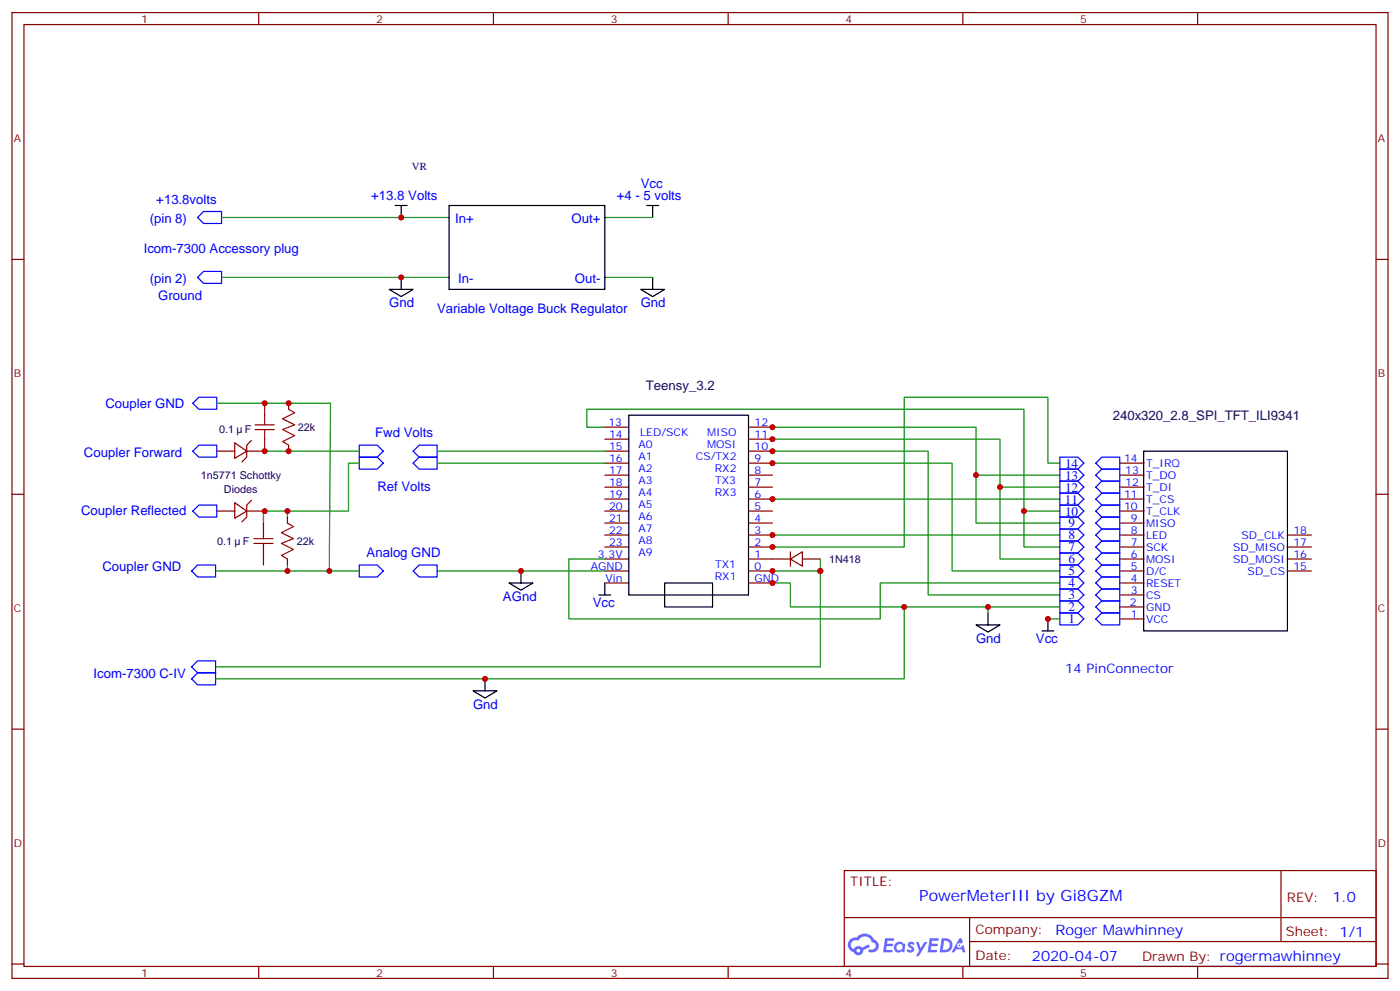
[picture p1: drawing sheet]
<svg xmlns="http://www.w3.org/2000/svg" width="412mm" height="292mm" viewBox="0 0 412 292" stroke-linecap="round" stroke-linejoin="round" font-family="sans-serif">
<g fill="none" stroke="#870000" stroke-width=".35">
<path d="M3.5 3.7h405.4v284.3h-405.4zM7.1 7.2h398.2v277.3h-398.2zM76.2 3.7v3.5M145.3 3.7v3.5M214.5 3.7v3.5M283.6 3.7v3.5M352.8 3.7v3.5M3.5 76.4h3.6M405.3 76.4h3.6M3.5 145.5h3.6M405.3 145.5h3.6M3.5 214.7h3.6"/>
<path d="M405.3 214.7h3.6M248.7 256.3h156.6v28.2h-156.6zM377.3 256.3v20.9M248.7 270.1h156.5M285.6 277.2h119.6M285.6 270.1v14.2M3.5 283.8h3.6M76.2 284.5v3.5M145.3 284.5v3.5M214.5 284.5v3.5M283.6 284.5v3.5M352.8 284.5v3.5"/>
<path d="M405.3 283.8h3.6"/>
</g>
<g fill="#5487ff">
<path d="M267.7 277.5a1.22 1.22 0 0 1 1.7 .2l-.4 .6a.47 .47 0 0 0-.3-.4 .47 .47 0 0 0-.5 .2l.1 .2a1.14 1.14 0 0 1 .8 1.8 1.14 1.14 0 0 1-1.9 0l-.2-.2 .5-.6 .7 .5a.29 .29 0 0 0 .3-.3 .29 .29 0 0 0-.2-.3 1.04 1.04 0 0 1-.6-1.7z"/>
<path d="M260.7 276.2h2.4l.3 .2-.2 .5-1.8 .1-.1 .8h1.5l.3 .4-.3 .4h-1.6l-.2 1.1h1.7l.2 .3-.2 .3-2.6 .1z"/>
<path d="M273.8 276.2h2.4l.3 .2-.1 .5-1.8 .1-.2 .8h1.6l.3 .4-.4 .4-1.6-.1-.1 1.1 1.7 .1 .2 .3-.2 .3-2.6 .1z"/>
<path d="M282.6 276.2h.7l.3 1.3-.6 .3a.69 .69 0 0 0-1 .3 .69 .69 0 0 0 .4 .9 .69 .69 0 0 0 .9-.6l.5-.2 .6 2.2h-.8l-.2-.9h-1.8l-.5 .9h-.8z"/>
<path d="M269.8 277.3h.8l.6 1.8 1.1-1.8h.9l-2.6 4.2h-.8l.9-1.5z"/>
<path d="M277.4 276.2l-.6 4.2h1.3a2.11 2.11 0 0 0 2.5-2.1 2.11 2.11 0 0 0-2.5-2.1zM278.1 277a1.39 1.39 0 0 1 1.7 1.4 1.39 1.39 0 0 1-1.8 1.2h-.3z"/>
<path d="M263.7 277.8a1.54 1.54 0 0 0-.1 2.2 1.54 1.54 0 0 0 2.2 .1l.6 .3 .3-2.3-.2-.3h-.4a1.49 1.49 0 0 0-2.4 0zM264 278.8a.94 .94 0 0 1 1.8 0 .94 .94 0 0 1-1.8 0z"/>
<path d="M250.4 276.6a2.18 2.18 0 0 0 1.1 3.7 1.44 1.44 0 0 0 1.6 .9 1.44 1.44 0 0 0 1.2-1.4l2-1.1-.5-.7-1.9 1a1.47 1.47 0 0 0-2.4 .4 1.39 1.39 0 0 1-.7-1.9 1.39 1.39 0 0 1 2-.5 2.12 2.12 0 0 1 2.2-1.3 2.12 2.12 0 0 1 1.9 1.7 1.14 1.14 0 0 1 1.1 1.4 1.14 1.14 0 0 1-1.7 .7 .43 .43 0 0 0-.5 .4 .43 .43 0 0 0 .4 .5 1.98 1.98 0 0 0 2.5-1.2 1.98 1.98 0 0 0-1.2-2.6 3.1 3.1 0 0 0-5.3-.6l-.9 .1zM252.3 279.9a.55 .55 0 0 1 1.1 0 .55 .55 0 0 1-1.1 0z"/>
<circle cx="282.6" cy="278.3" r=".26"/>
</g>
<g fill="none" stroke="#870000" stroke-width=".35">
<path d="M78 118.7v3.5M85 118.7v1.8M63.9 132.8h5.2M69.1 130.4l3.6 2.4-3.6 2.1zM74.1 129.6l-1.4 1.5v3.5l-1.4 1.4M78 129.3v3.5h-5.3M85 131.1v1.7M177.8 125.8h7.1M178.2 139.9h7M178.2 136.3h7M178.2 132.8h7M178.2 129.3h7"/>
<path d="M220.5 139.9h7M220.5 136.3h7M220.5 132.8h7M220.5 129.3h7M220.5 125.8h7M329.8 139.9h7.1M329.8 136.3h7.1M63.9 150.5h5.2M69.1 148l3.6 2.5-3.6 2.1zM72.7 150.5h5.3M74.1 147.3l-1.4 1.4v3.5l-1.4 1.4M77.6 152.2v3.6"/>
<path d="M84.7 152.2v1.8M178.2 157.5h7M178.2 154h7M178.2 150.5h7M178.2 146.9h7M178.2 143.4h7M220.5 157.5h7M220.5 154h7M220.5 150.5h7M220.5 146.9h7M220.5 143.4h7M329.8 157.5h7.1"/>
<path d="M329.8 154h7.1M329.8 150.5h7.1M329.8 146.9h7.1M329.8 143.4h7.1M379.2 157.5h7.1M77.6 162.8v3.5M84.7 164.6v1.7M178.2 164.6h7M178.2 161h7M178.2 171.6h7M178.2 168.1h7M220.5 164.6h12.3"/>
<path d="M220.5 161h7M220.5 171.6h7M220.5 168.1h7M232.8 164.6l3.6-2.1v4.2zM232.8 162.5v4.2M236.4 164.6h5.3M329.8 164.6h7.1M329.8 161h7.1M329.8 171.6h7.1M329.8 168.1h7.1M329.8 178.7h7.1M329.8 175.2h7.1"/>
<path d="M379.2 164.6h7.1M379.2 161h7.1M379.2 168.1h7.1M329.8 182.2h7.1"/>
</g>
<g fill="none" stroke="#000" stroke-width=".35">
<path d="M116.4 60.5h3.5M118.2 60.5v3.5M132.3 60.5h45.9v24.7h-45.9zM190.5 60.5h3.5M192.3 60.5v3.5M114.7 85.2h7l-3.5 2.1zM118.2 81.7v3.5M188.7 85.2h7.1l-3.5 2.1zM192.3 81.7v3.5M185.2 122.2h35.3v53h-35.3zM336.9 132.8h42.3v52.9h-42.3zM149.9 171.6h7.1l-3.5 2.1z"/>
<path d="M153.5 168.1v3.5M176.4 175.2h3.5M178.2 171.6v3.6M195.8 171.6h14.1v7.1h-14.1zM142.9 199.8v3.6M287.5 184h7.1l-3.6 2.1zM291 180.4v3.6M306.9 185.7h3.5M308.7 182.2v3.5M139.3 203.4h7.1l-3.5 2.1z"/>
</g>
<g fill="none" stroke="#008700" stroke-width=".35">
<path d="M65.3 64h67M178.2 64h14.1M65.3 81.7h67M178.2 81.7h14.1M63.9 118.7h33.5l-.4 49.4M78 132.8h27.8M105.8 136.3h-3.1v14.2h-25.1v3.5M128.8 132.8h49.4M128.8 136.3h49.4M177.8 125.8h-4.9v-5.3h128.7v30M227.5 125.8h60v14.1M227.5 129.3h67.1v14.1"/>
<path d="M227.5 136.3h53v31.8h31.7M227.5 132.8h45.9v42.4h38.8M312.2 136.3h-3.5v-19.4h-42.4v44.1h-38.8M312.2 139.9h-24.7v14.1h24.7M84.7 150.5v1.7M227.5 157.5h84.7M227.5 146.9h84.7M312.2 143.4h-17.6v21.2h17.6M312.2 150.5h-10.6v10.5h10.6M63.5 168.1h42.3M84.7 166.3v1.8M128.8 168.1h49.4"/>
<path d="M178.2 164.6h-10.6v17.6h91.7v-10.6h52.9M227.5 171.6h5.3v7.1h58.2M227.5 168.1h14.2M241.7 164.6v31.7h-178.2M266.3 178.7v21.1h-202.8M312.2 178.7h-21.2v1.7M308.7 182.2h3.5"/>
</g>
<g fill="none" stroke="#00f" stroke-width=".35">
<path d="M60 62.3h5.3v3.5h-5.3l-1.8-1.8zM60 79.9h5.3v3.5h-5.3l-1.8-1.7zM58.6 116.9h5.3v3.6h-5.3l-1.8-1.8zM58.6 131.1h5.3v3.5h-5.3l-1.8-1.8zM105.8 134.6h5.3l1.8 1.7-1.8 1.8h-5.3zM105.8 131.1h5.3l1.8 1.7-1.8 1.8h-5.3zM123.5 131.1h5.3v3.5h-5.3l-1.8-1.8zM123.5 134.6h5.3v3.5h-5.3l-1.8-1.8zM312.2 138.1h5.3l1.8 1.8-1.8 1.7h-5.3zM312.2 134.6h5.3l1.8 1.7-1.8 1.8h-5.3zM322.8 136.3l1.8-1.7h5.2v3.5h-5.2zM322.8 139.9l1.8-1.8h5.2v3.5h-5.2z"/>
<path d="M58.6 148.7h5.3v3.5h-5.3l-1.8-1.7zM312.2 159.3h5.3l1.8 1.7-1.8 1.8h-5.3zM312.2 155.8h5.3l1.8 1.7-1.8 1.8h-5.3zM312.2 152.2h5.3l1.8 1.8-1.8 1.8h-5.3zM312.2 148.7h5.3l1.8 1.8-1.8 1.7h-5.3zM312.2 145.2h5.3l1.8 1.7-1.8 1.8h-5.3zM312.2 141.6h5.3l1.8 1.8-1.8 1.8h-5.3zM322.8 146.9l1.8-1.7h5.2v3.5h-5.2zM322.8 154l1.8-1.8h5.2v3.6h-5.2zM324.6 141.6h5.2v3.6h-5.2l-1.8-1.8zM324.6 148.7h5.2v3.5h-5.2l-1.8-1.7zM324.6 155.8h5.2v3.5h-5.2l-1.8-1.8z"/>
<path d="M58.2 166.3h5.3v3.6h-5.3l-1.8-1.8zM105.8 166.3h5.3l1.8 1.8-1.8 1.8h-5.3zM123.5 166.3h5.3v3.6h-5.3l-1.8-1.8zM312.2 176.9h5.3l1.8 1.8-1.8 1.7h-5.3zM312.2 173.4h5.3l1.8 1.8-1.8 1.7h-5.3zM312.2 169.9h5.3l1.8 1.7-1.8 1.8h-5.3zM312.2 166.3h5.3l1.8 1.8-1.8 1.8h-5.3zM312.2 162.8h5.3l1.8 1.8-1.8 1.7h-5.3zM322.8 161l1.8-1.7h5.2v3.5h-5.2zM322.8 168.1l1.8-1.8h5.2v3.6h-5.2zM322.8 171.6l1.8-1.7h5.2v3.5h-5.2zM322.8 175.2l1.8-1.8h5.2v3.5h-5.2z"/>
<path d="M322.8 178.7l1.8-1.8h5.2v3.5h-5.2zM324.6 162.8h5.2v3.5h-5.2l-1.8-1.7zM58.2 194.6h5.3v3.5h-5.3l-1.8-1.8zM58.2 198.1h5.3v3.5h-5.3l-1.8-1.8zM312.2 180.4h5.3l1.8 1.8-1.8 1.8h-5.3zM324.6 180.4h5.2v3.6h-5.2l-1.8-1.8z"/>
</g>
<path d="M75.1 126.5h5.7M75.1 125.1h5.7M78 122.2v2.9M78 126.5v2.8M85 120.5l1.8 1-3.5 1.8 3.5 1.8-3.5 1.4 3.5 1.7-3.5 1.8 1.7 1.1M74.8 160h5.6M74.8 158.6h5.6M77.6 155.8v2.8M77.6 160v2.8M84.7 154l1.7 1-3.5 1.8 3.5 1.8-3.5 1.4 3.5 1.7-3.5 1.8 1.8 1.1" fill="none" stroke="#a10000" stroke-width=".35"/>
<g fill="#c00">
<circle cx="227.5" cy="161" r=".88"/>
<circle cx="227.5" cy="146.9" r=".88"/>
<circle cx="227.5" cy="125.8" r=".88"/>
<circle cx="227.5" cy="129.3" r=".88"/>
<circle cx="227.5" cy="157.5" r=".88"/>
<circle cx="227.5" cy="136.3" r=".88"/>
<circle cx="227.5" cy="132.8" r=".88"/>
<circle cx="227.5" cy="168.1" r=".88"/>
<circle cx="227.5" cy="171.6" r=".88"/>
<circle cx="308.7" cy="182.2" r=".88"/>
<circle cx="84.7" cy="168.1" r=".88"/>
<circle cx="291" cy="178.7" r=".88"/>
<circle cx="241.7" cy="168.1" r=".88"/>
<circle cx="301.6" cy="150.5" r=".88"/>
<circle cx="287.5" cy="139.9" r=".88"/>
<circle cx="294.6" cy="143.4" r=".88"/>
<circle cx="266.3" cy="178.7" r=".88"/>
<circle cx="84.7" cy="150.5" r=".88"/>
<circle cx="97" cy="168.1" r=".88"/>
<circle cx="118.2" cy="64" r=".88"/>
<circle cx="118.2" cy="81.7" r=".88"/>
<circle cx="78" cy="118.7" r=".88"/>
<circle cx="85" cy="118.7" r=".88"/>
<circle cx="153.5" cy="168.1" r=".88"/>
<circle cx="78" cy="150.5" r=".88"/>
<circle cx="78" cy="132.8" r=".88"/>
<circle cx="85" cy="132.8" r=".88"/>
<circle cx="142.9" cy="199.8" r=".88"/>
</g>
<text font-size="4.6" fill="#00f" x="270.8" y="265.3">PowerMeterIII by Gi8GZM</text>
<g font-size="4.2" fill="#00f">
<text x="392.5" y="265.6">1.0</text>
<text x="310.9" y="275.1">Roger Mawhinney</text>
<text x="304" y="282.9">2020-04-07</text>
</g>
<g font-size="3.9" fill="#00f">
<text x="109.4" y="58.7">+13.8 Volts</text>
<text x="181.7" y="58.7">+4 - 5 volts</text>
<text x="188.7" y="55.2">Vcc</text>
<text x="44.1" y="65.8">(pin 8)</text>
<text x="46" y="60">+13.8volts</text>
<text x="134.1" y="65.8">In+</text>
<text x="168.4" y="65.8">Out+</text>
<text x="42.3" y="74.6">Icom-7300 Accessory plug</text>
<text x="44.1" y="83.4">(pin 2)</text>
<text x="135" y="83.4">In-</text>
<text x="169.3" y="83.4">Out-</text>
<text x="46.6" y="88.3">Ground</text>
<text x="114.7" y="90.5">Gnd</text>
<text x="128.8" y="92.3">Variable Voltage Buck Regulator</text>
<text x="188.7" y="90.5">Gnd</text>
<text x="31" y="120">Coupler GND</text>
<text x="110.5" y="128.8">Fwd Volts</text>
<text x="24.7" y="134.5">Coupler Forward</text>
<text x="313.7" y="137.7">14</text>
<text x="313.7" y="141.2">13</text>
<text x="111.2" y="144.6">Ref Volts</text>
<text x="313.7" y="148.2">11</text>
<text x="313.7" y="144.7">12</text>
<text x="23.9" y="151.6">Coupler Reflected</text>
<text x="313.7" y="151.8">10</text>
<text x="314.7" y="155.3">9</text>
<text x="314.7" y="158.8">8</text>
<text x="108" y="164">Analog GND</text>
<text x="314.7" y="165.9">6</text>
<text x="314.7" y="162.3">7</text>
<text x="30.2" y="168">Coupler GND</text>
<text x="314.7" y="172.9">4</text>
<text x="314.7" y="169.4">5</text>
<text x="148.2" y="176.9">AGnd</text>
<text x="174.6" y="178.7">Vcc</text>
<text x="314.7" y="180">2</text>
<text x="314.7" y="176.5">3</text>
<text x="314.7" y="183.5">1</text>
<text x="287.5" y="189.3">Gnd</text>
<text x="305.2" y="189.3">Vcc</text>
<text x="27.6" y="199.5">Icom-7300 C-IV</text>
<text x="313.7" y="198.1">14 PinConnector</text>
<text x="139.3" y="208.7">Gnd</text>
</g>
<g font-size="3.9" fill="#000080">
<text x="190.3" y="114.8">Teensy_3.2</text>
<text x="327.8" y="123.6">240x320_2.8_SPI_TFT_ILI9341</text>
</g>
<g font-size="3.9" fill="#800">
<text x="250.5" y="260.9">TITLE:</text>
<text x="379.1" y="265.6">REV:</text>
<text x="287.4" y="275.1">Company:</text>
<text x="378.7" y="275.7">Sheet: 1/1</text>
<text x="287.4" y="282.8">Date:</text>
<text x="336.4" y="282.8">Drawn By: rogermawhinney</text>
</g>
<g font-size="3.2" fill="#800">
<text x="41.6" y="6.7">1</text>
<text x="110.8" y="6.7">2</text>
<text x="179.9" y="6.7">3</text>
<text x="249.1" y="6.7">4</text>
<text x="318.2" y="6.7">5</text>
<text x="4.1" y="41.8">A</text>
<text x="405.9" y="41.8">A</text>
<text x="4.1" y="110.9">B</text>
<text x="405.9" y="110.9">B</text>
<text x="4.1" y="180.1">C</text>
<text x="405.9" y="180.1">C</text>
<text x="4.1" y="249.2">D</text>
<text x="405.9" y="249.2">D</text>
<text x="41.6" y="287.5">1</text>
<text x="110.8" y="287.5">2</text>
<text x="179.9" y="287.5">3</text>
<text x="249.1" y="287.5">4</text>
<text x="318.2" y="287.5">5</text>
</g>
<g font-size="3.2" fill="#000080">
<text x="121.4" y="49.9">VR</text>
<text x="64.6" y="127.5">0.1</text>
<text x="72.1" y="127.5">F</text>
<text x="87.7" y="126.9">22k</text>
<text x="59.2" y="141">1n5771 Schottky</text>
<text x="66" y="145.2">Diodes</text>
<text x="64" y="160.3">0.1</text>
<text x="71.6" y="160.3">F</text>
<text x="87.4" y="160.3">22k</text>
<text x="244.2" y="165.7">1N418</text>
</g>
<g font-size="3.2" fill="#00f">
<text x="179.2" y="125.4">13</text>
<text x="222.2" y="125.4">12</text>
<text x="179.4" y="128.9">14</text>
<text x="188.6" y="128.5">LED/SCK</text>
<text x="208.3" y="128.5">MISO</text>
<text x="222.2" y="128.9">11</text>
<text x="179.4" y="132.5">15</text>
<text x="179.4" y="136">16</text>
<text x="188.1" y="135.5">A1</text>
<text x="188.1" y="132">A0</text>
<text x="205" y="135.5">CS/TX2</text>
<text x="208.3" y="132">MOSI</text>
<text x="222.2" y="136">9</text>
<text x="222.2" y="132.5">10</text>
<text x="331.1" y="136">14</text>
<text x="337.6" y="137.4">T_IRQ</text>
<text x="179.4" y="139.5">17</text>
<text x="179.4" y="143.1">18</text>
<text x="188.1" y="142.6">A3</text>
<text x="188.1" y="139.1">A2</text>
<text x="210.6" y="139.1">RX2</text>
<text x="210.7" y="142.6">TX3</text>
<text x="222.2" y="143.1">7</text>
<text x="222.2" y="139.5">8</text>
<text x="331.5" y="143.1">12</text>
<text x="331.5" y="139.5">13</text>
<text x="337.6" y="140.9">T_DO</text>
<text x="179.4" y="146.6">19</text>
<text x="188.1" y="149.7">A5</text>
<text x="188.1" y="146.1">A4</text>
<text x="210.6" y="146.1">RX3</text>
<text x="222.2" y="146.6">6</text>
<text x="331.1" y="146.6">11</text>
<text x="337.6" y="148">T_CS</text>
<text x="337.6" y="144.5">T_DI</text>
<text x="179.4" y="150.1">20</text>
<text x="179.4" y="153.6">21</text>
<text x="188.1" y="153.2">A6</text>
<text x="222.2" y="153.6">4</text>
<text x="222.2" y="150.1">5</text>
<text x="331.1" y="150.1">10</text>
<text x="333.1" y="153.6">9</text>
<text x="337.6" y="155">MISO</text>
<text x="337.6" y="151.5">T_CLK</text>
<text x="179.4" y="157.2">22</text>
<text x="179.4" y="160.7">23</text>
<text x="188.1" y="160.2">A8</text>
<text x="188.1" y="156.7">A7</text>
<text x="222.2" y="160.7">2</text>
<text x="222.2" y="157.2">3</text>
<text x="333.1" y="160.7">7</text>
<text x="333.1" y="157.2">8</text>
<text x="337.6" y="158.6">LED</text>
<text x="365.7" y="158.6">SD_CLK</text>
<text x="381" y="160.7">17</text>
<text x="381" y="157.2">18</text>
<text x="174" y="167.7">AGND</text>
<text x="176.1" y="164.2">3.3V</text>
<text x="188.1" y="163.8">A9</text>
<text x="210.7" y="167.3">TX1</text>
<text x="222.2" y="164.2">1</text>
<text x="222.2" y="167.7">0</text>
<text x="333.1" y="167.7">5</text>
<text x="333.1" y="164.2">6</text>
<text x="337.6" y="165.6">MOSI</text>
<text x="337.6" y="162.1">SCK</text>
<text x="363.2" y="165.6">SD_MOSI</text>
<text x="363.2" y="162.1">SD_MISO</text>
<text x="381" y="167.7">15</text>
<text x="381" y="164.2">16</text>
<text x="178.4" y="171.3">Vin</text>
<text x="210.6" y="170.8">RX1</text>
<text x="222.2" y="171.3">GND</text>
<text x="333.1" y="171.3">4</text>
<text x="337.6" y="172.7">RESET</text>
<text x="337.6" y="169.2">D/C</text>
<text x="367.5" y="169.2">SD_CS</text>
<text x="332.8" y="178.3">2</text>
<text x="333.1" y="174.8">3</text>
<text x="337.6" y="179.7">GND</text>
<text x="337.6" y="176.2">CS</text>
<text x="333.1" y="181.9">1</text>
<text x="337.6" y="183.3">VCC</text>
</g>
</svg>
